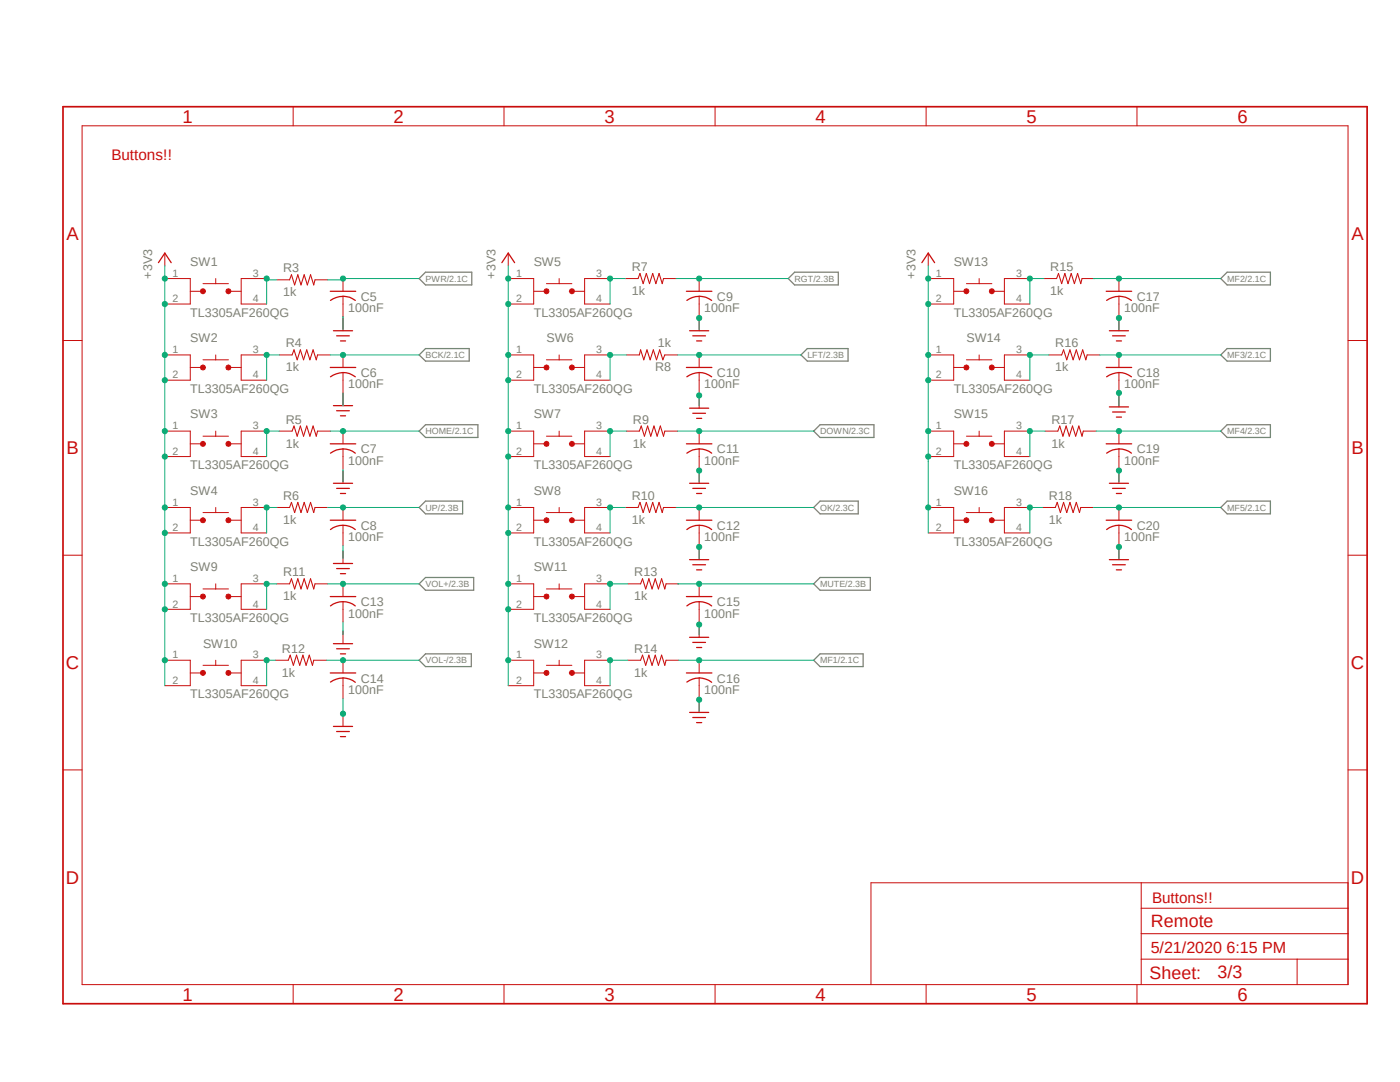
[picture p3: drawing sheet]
<svg xmlns="http://www.w3.org/2000/svg" width="279mm" height="216mm" viewBox="0 0 279 216" stroke-linecap="round" stroke-linejoin="round" font-family="sans-serif">
<path d="M12.1 21l261.1 179.8M273.2 21l-261.1 179.8" fill="none" stroke="#fff" stroke-width=".2"/>
<g fill="none" stroke="#7e8075" stroke-width=".25">
<path d="M84.9 54.3h9.2v2.6h-9.2l-1.2-1.3zM158.6 54.3h8.7v2.6h-8.7l-1.3-1.3zM244.9 54.3h8.6v2.6h-8.6l-1.3-1.3zM83.7 70.8l1.2-1.2h8.7v2.5h-8.7zM159.9 70.8l1.2-1.2h8.1v2.5h-8.1zM244.9 69.6h8.6v2.5h-8.6l-1.3-1.3zM83.7 86l1.2-1.2h10.5v2.5h-10.5zM163.7 84.8h10.7v2.5h-10.7l-1.3-1.3zM163.7 100h7.6v2.5h-7.6l-1.3-1.2zM244.9 84.8h8.6v2.5h-8.6l-1.3-1.3zM244.9 100h8.6v2.5h-8.6l-1.3-1.2zM83.7 101.3l1.2-1.3h7.4v2.5h-7.4z"/>
<path d="M84.9 115.2h9.6v2.6h-9.6l-1.2-1.3zM163.7 115.2h10v2.6h-10l-1.3-1.3zM84.9 130.5h9.2v2.5h-9.2l-1.2-1.3zM163.7 130.5h8.6v2.5h-8.6l-1.3-1.3z"/>
</g>
<path d="M38 58.1h2.5" fill="none" stroke="#c90d0c" stroke-width=".2"/>
<path d="M40.1 57.7l.4-.1 .4 .1 .1 .4-.1 .4-.4 .1-.4-.1-.1-.4z" fill-rule="evenodd" fill="#c90d0c"/>
<path d="M40.1 57.7l.4-.1 .4 .1 .1 .4-.1 .4-.4 .1-.4-.1-.1-.4zM45.6 58.1h2.5" fill="none" stroke="#c90d0c" stroke-width=".2"/>
<path d="M45.2 57.7l.4-.1 .3 .1 .2 .4-.2 .4-.3 .1-.4-.1-.1-.4z" fill-rule="evenodd" fill="#c90d0c"/>
<path d="M32.9 55.6h5.1v5.1h-5.1M40.5 56.6h5.1M43.1 55.6v1M45.2 57.7l.4-.1 .3 .1 .2 .4-.2 .4-.3 .1-.4-.1-.1-.4zM53.2 55.6h-5.1v5.1h5.1M38 73.3h2.5" fill="none" stroke="#c90d0c" stroke-width=".2"/>
<path d="M40.1 73l.4-.2 .4 .2 .1 .3-.1 .4-.4 .1-.4-.1-.1-.4z" fill-rule="evenodd" fill="#c90d0c"/>
<path d="M40.1 73l.4-.2 .4 .2 .1 .3-.1 .4-.4 .1-.4-.1-.1-.4zM45.6 73.3h2.5" fill="none" stroke="#c90d0c" stroke-width=".2"/>
<path d="M45.2 73l.4-.2 .3 .2 .2 .3-.2 .4-.3 .1-.4-.1-.1-.4z" fill-rule="evenodd" fill="#c90d0c"/>
<path d="M32.9 70.8h5.1v5.1h-5.1M40.5 71.8h5.1M43.1 70.8v1M45.2 73l.4-.2 .3 .2 .2 .3-.2 .4-.3 .1-.4-.1-.1-.4zM53.2 70.8h-5.1v5.1h5.1M38 88.6h2.5" fill="none" stroke="#c90d0c" stroke-width=".2"/>
<path d="M40.1 88.2l.4-.1 .4 .1 .1 .4-.1 .3-.4 .2-.4-.2-.1-.3z" fill-rule="evenodd" fill="#c90d0c"/>
<path d="M40.1 88.2l.4-.1 .4 .1 .1 .4-.1 .3-.4 .2-.4-.2-.1-.3zM45.6 88.6h2.5" fill="none" stroke="#c90d0c" stroke-width=".2"/>
<path d="M45.2 88.2l.4-.1 .3 .1 .2 .4-.2 .3-.3 .2-.4-.2-.1-.3z" fill-rule="evenodd" fill="#c90d0c"/>
<path d="M32.9 86h5.1v5.1h-5.1M40.5 87h5.1M43.1 86v1M45.2 88.2l.4-.1 .3 .1 .2 .4-.2 .3-.3 .2-.4-.2-.1-.3zM53.2 86h-5.1v5.1h5.1M38 103.8h2.5" fill="none" stroke="#c90d0c" stroke-width=".2"/>
<path d="M40.1 103.5l.4-.2 .4 .2 .1 .3-.1 .4-.4 .1-.4-.1-.1-.4z" fill-rule="evenodd" fill="#c90d0c"/>
<path d="M40.1 103.5l.4-.2 .4 .2 .1 .3-.1 .4-.4 .1-.4-.1-.1-.4zM45.6 103.8h2.5" fill="none" stroke="#c90d0c" stroke-width=".2"/>
<path d="M45.2 103.5l.4-.2 .3 .2 .2 .3-.2 .4-.3 .1-.4-.1-.1-.4z" fill-rule="evenodd" fill="#c90d0c"/>
<path d="M106.5 58.1h2.6M32.9 101.3h5.1v5h-5.1M40.5 102.3h5.1M43.1 101.3v1M45.2 103.5l.4-.2 .3 .2 .2 .3-.2 .4-.3 .1-.4-.1-.1-.4zM53.2 101.3h-5.1v5h5.1" fill="none" stroke="#c90d0c" stroke-width=".2"/>
<path d="M108.7 57.7l.4-.1 .3 .1 .2 .4-.2 .4-.3 .1-.4-.1-.2-.4z" fill-rule="evenodd" fill="#c90d0c"/>
<path d="M108.7 57.7l.4-.1 .3 .1 .2 .4-.2 .4-.3 .1-.4-.1-.2-.4zM114.1 58.1h2.6" fill="none" stroke="#c90d0c" stroke-width=".2"/>
<path d="M113.8 57.7l.3-.1 .4 .1 .1 .4-.1 .4-.4 .1-.3-.1-.2-.4z" fill-rule="evenodd" fill="#c90d0c"/>
<path d="M101.4 55.6h5.1v5.1h-5.1M109.1 56.6h5M111.6 55.6v1M113.8 57.7l.3-.1 .4 .1 .1 .4-.1 .4-.4 .1-.3-.1-.2-.4zM121.8 55.6h-5.1v5.1h5.1M106.5 73.3h2.6" fill="none" stroke="#c90d0c" stroke-width=".2"/>
<path d="M108.7 73l.4-.2 .3 .2 .2 .3-.2 .4-.3 .1-.4-.1-.2-.4z" fill-rule="evenodd" fill="#c90d0c"/>
<path d="M108.7 73l.4-.2 .3 .2 .2 .3-.2 .4-.3 .1-.4-.1-.2-.4zM114.1 73.3h2.6" fill="none" stroke="#c90d0c" stroke-width=".2"/>
<path d="M113.8 73l.3-.2 .4 .2 .1 .3-.1 .4-.4 .1-.3-.1-.2-.4z" fill-rule="evenodd" fill="#c90d0c"/>
<path d="M101.4 70.8h5.1v5.1h-5.1M109.1 71.8h5M111.6 70.8v1M113.8 73l.3-.2 .4 .2 .1 .3-.1 .4-.4 .1-.3-.1-.2-.4zM121.8 70.8h-5.1v5.1h5.1M106.5 88.6h2.6" fill="none" stroke="#c90d0c" stroke-width=".2"/>
<path d="M108.7 88.2l.4-.1 .3 .1 .2 .4-.2 .3-.3 .2-.4-.2-.2-.3z" fill-rule="evenodd" fill="#c90d0c"/>
<path d="M108.7 88.2l.4-.1 .3 .1 .2 .4-.2 .3-.3 .2-.4-.2-.2-.3zM114.1 88.6h2.6" fill="none" stroke="#c90d0c" stroke-width=".2"/>
<path d="M113.8 88.2l.3-.1 .4 .1 .1 .4-.1 .3-.4 .2-.3-.2-.2-.3z" fill-rule="evenodd" fill="#c90d0c"/>
<path d="M101.4 86h5.1v5.1h-5.1M109.1 87h5M111.6 86v1M113.8 88.2l.3-.1 .4 .1 .1 .4-.1 .3-.4 .2-.3-.2-.2-.3zM121.8 86h-5.1v5.1h5.1M106.5 103.8h2.6" fill="none" stroke="#c90d0c" stroke-width=".2"/>
<path d="M108.7 103.5l.4-.2 .3 .2 .2 .3-.2 .4-.3 .1-.4-.1-.2-.4z" fill-rule="evenodd" fill="#c90d0c"/>
<path d="M108.7 103.5l.4-.2 .3 .2 .2 .3-.2 .4-.3 .1-.4-.1-.2-.4zM114.1 103.8h2.6" fill="none" stroke="#c90d0c" stroke-width=".2"/>
<path d="M113.8 103.5l.3-.2 .4 .2 .1 .3-.1 .4-.4 .1-.3-.1-.2-.4z" fill-rule="evenodd" fill="#c90d0c"/>
<g fill="none" stroke="#c90d0c" stroke-width=".2">
<path d="M32.9 50.5v2.5M55.2 55.8h2.6M62.9 55.8h2.5M68.5 55.6v2.5M68.5 59.1v4.1M101.4 50.5v2.5M124.8 55.6h2.5M132.4 55.6h2.6M139.5 55.6v2.5M139.5 59.1v4.1M55.8 70.8h2.5M63.4 70.8h2.5"/>
<path d="M68.5 63.5v2.5M68.5 70.8v2.5M68.5 74.3v6.6M125.1 70.8h2.5M132.7 70.8h2.5M139.5 63.5v2.5M139.5 70.8v2.5M139.5 74.3v4.1M139.5 78.9v2.5M55.8 86h2.5M63.4 86h2.5M68.5 86v2.6"/>
<path d="M68.5 89.6v4M68.5 93.9v2.5M125.1 86h2.5M132.7 86h2.5M139.5 86v2.6M139.5 89.6v4M139.5 93.9v2.5M38 119h2.5M55.2 101.3h2.6M62.9 101.3h2.5M68.5 101.3v2.5M68.5 104.8v4.1"/>
<path d="M68.5 109.9v2.5M101.4 101.3h5.1v5h-5.1M109.1 102.3h5M111.6 101.3v1M113.8 103.5l.3-.2 .4 .2 .1 .3-.1 .4-.4 .1-.3-.1-.2-.4zM121.8 101.3h-5.1v5h5.1M124.8 101.3h2.5M132.4 101.3h2.6M139.5 101.3v2.5M139.5 104.8v4.1M139.5 109.1v2.6"/>
</g>
<g fill="none" stroke="#c90d0c" stroke-width=".25">
<path d="M31.6 52.4l1.3-1.9 1.3 1.9M65.9 58.1h5.1M68.5 59.1a3.8 3.8 0 0 1 2.4 .8M68.5 59.1a4.4 4.4 0 0 0-2.5 .8M100.2 52.4l1.2-1.9 1.3 1.9M137 58.1h5.1M139.5 59.1a4 4 0 0 1 2.5 .8M139.5 59.1a4.1 4.1 0 0 0-2.4 .8M65.9 73.3h5.1M66 75.2a4 4 0 0 1 4.9 0M66.5 66h3.9M67.2 67h2.5"/>
<path d="M67.9 68h1.1M137 73.3h5.1M137.1 75.2a4 4 0 0 1 4.9 0M137.6 66h3.8M138.3 67h2.5M139 68h1M65.9 88.6h5.1M66 90.4a4 4 0 0 1 4.9 0M66.5 80.9h3.9M66.5 96.4h3.9M67.2 82h2.5M67.2 97.5h2.5"/>
<path d="M67.9 83h1.1M67.9 98.5h1.1M137 88.6h5.1M137.1 90.4a4 4 0 0 1 4.9 0M137.6 96.4h3.8M137.6 81.4h3.8M138.3 97.5h2.5M138.3 82.5h2.5M139 98.5h1M139 83.5h1M65.9 103.8h5.1M66 105.7a4 4 0 0 1 4.9 0"/>
<path d="M66.5 112.4h3.9M67.2 113.5h2.5M67.9 114.5h1.1M137 103.8h5.1M137.1 105.7a4 4 0 0 1 4.9 0M137.6 111.7h3.8M138.3 112.7h2.5M139 113.7h1"/>
</g>
<path d="M57.8 55.8l.4-1 .6 2.1 .6-2.1 .7 2.1 .6-2.1 .6 2.1 .7-2.1 .6 2.1 .3-1.1M127.3 55.6l.4-1 .7 2 .6-2 .6 2 .7-2 .6 2 .6-2 .7 2 .2-1M58.3 70.8l.4-1 .6 2 .6-2 .7 2 .6-2 .6 2 .7-2 .6 2 .3-1M127.6 70.8l.2-1 .7 2 .6-2 .7 2 .6-2 .6 2 .7-2 .6 2 .4-1M58.3 86l.4-1 .6 2 .6-2 .7 2 .6-2 .6 2 .7-2 .6 2 .3-1M127.6 86l.4-1 .6 2 .6-2 .7 2 .6-2 .6 2 .7-2 .6 2 .3-1M57.8 101.3l.4-1.1 .6 2.1 .6-2.1 .7 2.1 .6-2.1 .6 2.1 .7-2.1 .6 2.1 .3-1M127.3 101.3l.4-1.1 .7 2.1 .6-2.1 .6 2.1 .7-2.1 .6 2.1 .6-2.1 .7 2.1 .2-1" fill="none" stroke="#c90d0c" stroke-width=".21"/>
<path d="M40.1 118.7l.4-.2 .4 .2 .1 .3-.1 .4-.4 .1-.4-.1-.1-.4z" fill-rule="evenodd" fill="#c90d0c"/>
<path d="M40.1 118.7l.4-.2 .4 .2 .1 .3-.1 .4-.4 .1-.4-.1-.1-.4zM45.6 119h2.5" fill="none" stroke="#c90d0c" stroke-width=".2"/>
<path d="M45.2 118.7l.4-.2 .3 .2 .2 .3-.2 .4-.3 .1-.4-.1-.1-.4z" fill-rule="evenodd" fill="#c90d0c"/>
<path d="M32.9 116.5h5.1v5.1h-5.1M40.5 117.5h5.1M43.1 116.5v1M45.2 118.7l.4-.2 .3 .2 .2 .3-.2 .4-.3 .1-.4-.1-.1-.4zM53.2 116.5h-5.1v5.1h5.1M38 134.3h2.5" fill="none" stroke="#c90d0c" stroke-width=".2"/>
<path d="M40.1 133.9l.4-.1 .4 .1 .1 .4-.1 .3-.4 .2-.4-.2-.1-.3z" fill-rule="evenodd" fill="#c90d0c"/>
<path d="M40.1 133.9l.4-.1 .4 .1 .1 .4-.1 .3-.4 .2-.4-.2-.1-.3zM45.6 134.3h2.5" fill="none" stroke="#c90d0c" stroke-width=".2"/>
<path d="M45.2 133.9l.4-.1 .3 .1 .2 .4-.2 .3-.3 .2-.4-.2-.1-.3z" fill-rule="evenodd" fill="#c90d0c"/>
<g fill="none" stroke="#c90d0c" stroke-width=".2">
<path d="M55.2 116.5h2.6M62.9 116.5h2.5M68.5 116.5v2.5M106.5 119h2.6M32.9 131.7h5.1v5.1h-5.1M40.5 132.8h5.1M43.1 131.7v1.1M45.2 133.9l.4-.1 .3 .1 .2 .4-.2 .3-.3 .2-.4-.2-.1-.3zM53.2 131.7h-5.1v5.1h5.1M55 131.7h2.5M62.6 131.7h2.6M68.5 120.1v4"/>
<path d="M68.5 125.9v2.5M68.5 131.7v2.6M68.5 135.3v4.1M68.5 142.4v2.5"/>
</g>
<path d="M57.8 116.5l.4-1 .6 2 .6-2 .7 2 .6-2 .6 2 .7-2 .6 2 .3-1M57.5 131.7l.4-1 .6 2.1 .7-2.1 .6 2.1 .7-2.1 .6 2.1 .6-2.1 .7 2.1 .2-1.1" fill="none" stroke="#c90d0c" stroke-width=".21"/>
<path d="M65.9 119h5.1M65.9 134.3h5.1M66 120.9a4 4 0 0 1 4.9 0M66.5 128.4h3.9M67.2 129.5h2.5M67.9 130.5h1.1M68.5 135.3a4.2 4.2 0 0 1 2.4 .8M68.5 135.3a4.4 4.4 0 0 0-2.5 .8M66.5 144.9h3.9M67.2 146h2.5M67.9 147h1.1" fill="none" stroke="#c90d0c" stroke-width=".25"/>
<path d="M108.7 118.7l.4-.2 .3 .2 .2 .3-.2 .4-.3 .1-.4-.1-.2-.4z" fill-rule="evenodd" fill="#c90d0c"/>
<path d="M108.7 118.7l.4-.2 .3 .2 .2 .3-.2 .4-.3 .1-.4-.1-.2-.4zM114.1 119h2.6" fill="none" stroke="#c90d0c" stroke-width=".2"/>
<path d="M113.8 118.7l.3-.2 .4 .2 .1 .3-.1 .4-.4 .1-.3-.1-.2-.4z" fill-rule="evenodd" fill="#c90d0c"/>
<path d="M101.4 116.5h5.1v5.1h-5.1M109.1 117.5h5M111.6 116.5v1M113.8 118.7l.3-.2 .4 .2 .1 .3-.1 .4-.4 .1-.3-.1-.2-.4zM121.8 116.5h-5.1v5.1h5.1M106.5 134.3h2.6" fill="none" stroke="#c90d0c" stroke-width=".2"/>
<path d="M108.7 133.9l.4-.1 .3 .1 .2 .4-.2 .3-.3 .2-.4-.2-.2-.3z" fill-rule="evenodd" fill="#c90d0c"/>
<path d="M108.7 133.9l.4-.1 .3 .1 .2 .4-.2 .3-.3 .2-.4-.2-.2-.3zM114.1 134.3h2.6" fill="none" stroke="#c90d0c" stroke-width=".2"/>
<path d="M113.8 133.9l.3-.1 .4 .1 .1 .4-.1 .3-.4 .2-.3-.2-.2-.3z" fill-rule="evenodd" fill="#c90d0c"/>
<g fill="none" stroke="#c90d0c" stroke-width=".2">
<path d="M16.4 25.1h252.6v171.4h-252.6zM58.5 21.3v3.8M100.6 21.3v3.8M142.7 21.3v3.8M184.8 21.3v3.8M226.9 21.3v3.8M185.3 50.5v2.5M190.3 58.1h2.6M12.6 67.9h3.8M269 67.9h3.8M12.6 110.8h3.8M125.3 116.5h2.5"/>
<path d="M132.9 116.5h2.6M139.5 116.5v2.5M269 110.8h3.8M101.4 131.7h5.1v5.1h-5.1M109.1 132.8h5M111.6 131.7v1.1M113.8 133.9l.3-.1 .4 .1 .1 .4-.1 .3-.4 .2-.3-.2-.2-.3zM121.8 131.7h-5.1v5.1h5.1M125.3 131.7h2.5M132.9 131.7h2.6M139.5 120.1v4M139.5 124.6v2.6"/>
<path d="M139.5 131.7v2.6M139.5 135.3v4.1M139.5 139.6v2.6M12.6 153.6h3.8M269 153.6h3.8M227.8 176.1v20.4M269 176.1h-95.2v20.4M58.5 196.5v3.8M100.6 196.5v3.8M142.7 196.5v3.8M184.8 196.5v3.8M226.9 196.5v3.8"/>
<path d="M227.8 191.4h41.2M227.8 186.3h41.2M227.8 181.2h41.2M258.9 191.4v5.1"/>
</g>
<path d="M127.8 116.5l.4-1 .7 2 .6-2 .6 2 .7-2 .6 2 .6-2 .7 2 .2-1M127.8 131.7l.4-1 .7 2.1 .6-2.1 .6 2.1 .7-2.1 .6 2.1 .6-2.1 .7 2.1 .2-1.1" fill="none" stroke="#c90d0c" stroke-width=".21"/>
<path d="M184 52.4l1.3-1.9 1.2 1.9M137 119h5.1M137 134.3h5.1M137.1 120.9a4 4 0 0 1 4.9 0M137.6 127.2h3.8M138.3 128.2h2.5M139 129.2h1M139.5 135.3a4.5 4.5 0 0 1 2.5 .8M139.5 135.3a4.1 4.1 0 0 0-2.4 .8M137.6 142.2h3.8M138.3 143.2h2.5M139 144.2h1" fill="none" stroke="#c90d0c" stroke-width=".25"/>
<path d="M12.6 21.3h260.2v179h-260.2z" fill="none" stroke="#c90d0c" stroke-width=".34"/>
<path d="M192.5 57.7l.4-.1 .3 .1 .2 .4-.2 .4-.3 .1-.4-.1-.1-.4z" fill-rule="evenodd" fill="#c90d0c"/>
<path d="M192.5 57.7l.4-.1 .3 .1 .2 .4-.2 .4-.3 .1-.4-.1-.1-.4zM198 58.1h2.4" fill="none" stroke="#c90d0c" stroke-width=".2"/>
<path d="M197.6 57.7l.4-.1 .3 .1 .2 .4-.2 .4-.3 .1-.4-.1-.2-.4z" fill-rule="evenodd" fill="#c90d0c"/>
<path d="M185.3 55.6h5v5.1h-5M192.9 56.6h5.1M195.4 55.6v1M197.6 57.7l.4-.1 .3 .1 .2 .4-.2 .4-.3 .1-.4-.1-.2-.4zM205.5 55.6h-5.1v5.1h5.1M190.3 73.3h2.6" fill="none" stroke="#c90d0c" stroke-width=".2"/>
<path d="M192.5 73l.4-.2 .3 .2 .2 .3-.2 .4-.3 .1-.4-.1-.1-.4z" fill-rule="evenodd" fill="#c90d0c"/>
<path d="M192.5 73l.4-.2 .3 .2 .2 .3-.2 .4-.3 .1-.4-.1-.1-.4zM198 73.3h2.4" fill="none" stroke="#c90d0c" stroke-width=".2"/>
<path d="M197.6 73l.4-.2 .3 .2 .2 .3-.2 .4-.3 .1-.4-.1-.2-.4z" fill-rule="evenodd" fill="#c90d0c"/>
<path d="M185.3 70.8h5v5.1h-5M192.9 71.8h5.1M195.4 70.8v1M197.6 73l.4-.2 .3 .2 .2 .3-.2 .4-.3 .1-.4-.1-.2-.4zM205.5 70.8h-5.1v5.1h5.1M190.3 88.6h2.6" fill="none" stroke="#c90d0c" stroke-width=".2"/>
<path d="M192.5 88.2l.4-.1 .3 .1 .2 .4-.2 .3-.3 .2-.4-.2-.1-.3z" fill-rule="evenodd" fill="#c90d0c"/>
<path d="M192.5 88.2l.4-.1 .3 .1 .2 .4-.2 .3-.3 .2-.4-.2-.1-.3zM198 88.6h2.4" fill="none" stroke="#c90d0c" stroke-width=".2"/>
<path d="M197.6 88.2l.4-.1 .3 .1 .2 .4-.2 .3-.3 .2-.4-.2-.2-.3z" fill-rule="evenodd" fill="#c90d0c"/>
<g fill="none" stroke="#c90d0c" stroke-width=".2">
<path d="M208.3 55.6h2.6M215.9 55.6h2.6M223.3 55.6v2.5M223.3 59.1v4.1M209.3 70.8h2.6M217 70.8h2.5M223.3 63.5v2.5M223.3 70.8v2.5M223.3 74.3v4.1M223.3 78.7v2.5M185.3 86h5v5.1h-5M192.9 87h5.1"/>
<path d="M195.4 86v1M197.6 88.2l.4-.1 .3 .1 .2 .4-.2 .3-.3 .2-.4-.2-.2-.3zM205.5 86h-5.1v5.1h5.1M208.6 86h2.5M216.2 86h2.5M223.3 86v2.6M223.3 89.6v4M223.3 93.9v2.5M190.3 103.8h2.6"/>
</g>
<path d="M210.9 55.6l.3-1 .7 2 .6-2 .6 2 .7-2 .6 2 .7-2 .6 2 .2-1M211.9 70.8l.4-1 .6 2 .6-2 .7 2 .6-2 .6 2 .7-2 .6 2 .3-1M211.1 86l.4-1 .6 2 .7-2 .6 2 .6-2 .7 2 .6-2 .6 2 .3-1" fill="none" stroke="#c90d0c" stroke-width=".21"/>
<g fill="none" stroke="#c90d0c" stroke-width=".25">
<path d="M220.8 58.1h5M223.3 59.1a4 4 0 0 1 2.5 .8M223.3 59.1a4.4 4.4 0 0 0-2.4 .8M220.8 73.3h5M220.9 75.2a4 4 0 0 1 4.9 0M221.4 66h3.8M222 67h2.6M222.8 68h1M220.8 88.6h5M220.9 90.4a4 4 0 0 1 4.9 0M221.4 81.2h3.8M221.4 96.4h3.8"/>
<path d="M222 82.2h2.6M222 97.5h2.6M222.8 83.2h1M222.8 98.5h1"/>
</g>
<path d="M192.5 103.5l.4-.2 .3 .2 .2 .3-.2 .4-.3 .1-.4-.1-.1-.4z" fill-rule="evenodd" fill="#c90d0c"/>
<path d="M192.5 103.5l.4-.2 .3 .2 .2 .3-.2 .4-.3 .1-.4-.1-.1-.4zM198 103.8h2.4" fill="none" stroke="#c90d0c" stroke-width=".2"/>
<path d="M197.6 103.5l.4-.2 .3 .2 .2 .3-.2 .4-.3 .1-.4-.1-.2-.4z" fill-rule="evenodd" fill="#c90d0c"/>
<path d="M185.3 101.3h5v5h-5M192.9 102.3h5.1M195.4 101.3v1M197.6 103.5l.4-.2 .3 .2 .2 .3-.2 .4-.3 .1-.4-.1-.2-.4zM205.5 101.3h-5.1v5h5.1M208.1 101.3h2.5M215.7 101.3h2.5M223.3 101.3v2.5M223.3 104.8v4.1M223.3 109.1v2.6" fill="none" stroke="#c90d0c" stroke-width=".2"/>
<path d="M210.6 101.3l.4-1.1 .6 2.1 .7-2.1 .6 2.1 .6-2.1 .7 2.1 .6-2.1 .6 2.1 .3-1" fill="none" stroke="#c90d0c" stroke-width=".21"/>
<path d="M220.8 103.8h5M220.9 105.7a4 4 0 0 1 4.9 0M221.4 111.7h3.8M222 112.7h2.6M222.8 113.7h1" fill="none" stroke="#c90d0c" stroke-width=".25"/>
<path d="M101.4 53v7.7" fill="none" stroke="#0dab76" stroke-width=".2"/>
<circle cx="101.4" cy="55.6" r=".51" fill="#0dab76"/>
<g fill="none" stroke="#0dab76" stroke-width=".2">
<path d="M101.4 60.7v10.1"/>
<circle cx="101.4" cy="55.6" r=".51"/>
</g>
<circle cx="101.4" cy="60.7" r=".51" fill="#0dab76"/>
<g fill="none" stroke="#0dab76" stroke-width=".2">
<path d="M101.4 70.8v5.1"/>
<circle cx="101.4" cy="60.7" r=".51"/>
</g>
<circle cx="101.4" cy="70.8" r=".51" fill="#0dab76"/>
<g fill="none" stroke="#0dab76" stroke-width=".2">
<path d="M101.4 75.9v10.1"/>
<circle cx="101.4" cy="70.8" r=".51"/>
</g>
<circle cx="101.4" cy="75.9" r=".51" fill="#0dab76"/>
<g fill="none" stroke="#0dab76" stroke-width=".2">
<path d="M101.4 86v5.1"/>
<circle cx="101.4" cy="75.9" r=".51"/>
</g>
<circle cx="101.4" cy="86" r=".51" fill="#0dab76"/>
<g fill="none" stroke="#0dab76" stroke-width=".2">
<path d="M101.4 91.1v10.2"/>
<circle cx="101.4" cy="86" r=".51"/>
</g>
<circle cx="101.4" cy="91.1" r=".51" fill="#0dab76"/>
<g fill="none" stroke="#0dab76" stroke-width=".2">
<path d="M101.4 101.3v5"/>
<circle cx="101.4" cy="91.1" r=".51"/>
</g>
<circle cx="101.4" cy="101.3" r=".51" fill="#0dab76"/>
<g fill="none" stroke="#0dab76" stroke-width=".2">
<path d="M101.4 106.3v10.2"/>
<circle cx="101.4" cy="101.3" r=".51"/>
</g>
<circle cx="101.4" cy="106.3" r=".51" fill="#0dab76"/>
<g fill="none" stroke="#0dab76" stroke-width=".2">
<path d="M101.4 116.5v5.1"/>
<circle cx="101.4" cy="106.3" r=".51"/>
</g>
<circle cx="101.4" cy="116.5" r=".51" fill="#0dab76"/>
<g fill="none" stroke="#0dab76" stroke-width=".2">
<path d="M101.4 121.6v10.1"/>
<circle cx="101.4" cy="116.5" r=".51"/>
</g>
<circle cx="101.4" cy="121.6" r=".51" fill="#0dab76"/>
<g fill="none" stroke="#0dab76" stroke-width=".2">
<path d="M101.4 131.7v5.1"/>
<circle cx="101.4" cy="121.6" r=".51"/>
</g>
<circle cx="101.4" cy="131.7" r=".51" fill="#0dab76"/>
<g fill="none" stroke="#0dab76" stroke-width=".2">
<path d="M32.9 55.6v15.2"/>
<circle cx="101.4" cy="131.7" r=".51"/>
</g>
<circle cx="32.9" cy="60.7" r=".51" fill="#0dab76"/>
<g fill="none" stroke="#0dab76" stroke-width=".2">
<path d="M32.9 70.8v5.1"/>
<circle cx="32.9" cy="60.7" r=".51"/>
</g>
<circle cx="32.9" cy="70.8" r=".51" fill="#0dab76"/>
<g fill="none" stroke="#0dab76" stroke-width=".2">
<path d="M32.9 75.9v10.1"/>
<circle cx="32.9" cy="70.8" r=".51"/>
</g>
<circle cx="32.9" cy="75.9" r=".51" fill="#0dab76"/>
<g fill="none" stroke="#0dab76" stroke-width=".2">
<path d="M32.9 86v5.1"/>
<circle cx="32.9" cy="75.9" r=".51"/>
</g>
<circle cx="32.9" cy="86" r=".51" fill="#0dab76"/>
<g fill="none" stroke="#0dab76" stroke-width=".2">
<path d="M32.9 91.1v10.2"/>
<circle cx="32.9" cy="86" r=".51"/>
</g>
<circle cx="32.9" cy="91.1" r=".51" fill="#0dab76"/>
<g fill="none" stroke="#0dab76" stroke-width=".2">
<path d="M32.9 101.3v5"/>
<circle cx="32.9" cy="91.1" r=".51"/>
</g>
<circle cx="32.9" cy="101.3" r=".51" fill="#0dab76"/>
<circle cx="32.9" cy="101.3" r=".51" fill="none" stroke="#0dab76" stroke-width=".2"/>
<circle cx="32.9" cy="55.6" r=".51" fill="#0dab76"/>
<g fill="none" stroke="#0dab76" stroke-width=".2">
<path d="M32.9 53v2.6M32.9 106.3v10.2"/>
<circle cx="32.9" cy="55.6" r=".51"/>
</g>
<circle cx="32.9" cy="106.3" r=".51" fill="#0dab76"/>
<g fill="none" stroke="#0dab76" stroke-width=".2">
<path d="M32.9 116.5v5.1"/>
<circle cx="32.9" cy="106.3" r=".51"/>
</g>
<circle cx="32.9" cy="116.5" r=".51" fill="#0dab76"/>
<g fill="none" stroke="#0dab76" stroke-width=".2">
<path d="M32.9 121.6v10.1"/>
<circle cx="32.9" cy="116.5" r=".51"/>
</g>
<circle cx="32.9" cy="121.6" r=".51" fill="#0dab76"/>
<g fill="none" stroke="#0dab76" stroke-width=".2">
<path d="M32.9 131.7v5.1"/>
<circle cx="32.9" cy="121.6" r=".51"/>
</g>
<circle cx="32.9" cy="131.7" r=".51" fill="#0dab76"/>
<g fill="none" stroke="#0dab76" stroke-width=".2">
<path d="M185.3 92.1v14.2"/>
<circle cx="32.9" cy="131.7" r=".51"/>
</g>
<circle cx="185.2" cy="101.3" r=".51" fill="#0dab76"/>
<g fill="none" stroke="#0dab76" stroke-width=".2">
<path d="M185.3 53v17.8"/>
<circle cx="185.2" cy="101.3" r=".51"/>
</g>
<circle cx="185.2" cy="60.7" r=".51" fill="#0dab76"/>
<circle cx="185.2" cy="60.7" r=".51" fill="none" stroke="#0dab76" stroke-width=".2"/>
<circle cx="185.2" cy="55.6" r=".51" fill="#0dab76"/>
<g fill="none" stroke="#0dab76" stroke-width=".2">
<path d="M185.3 70.8v15.2"/>
<circle cx="185.2" cy="55.6" r=".51"/>
</g>
<circle cx="185.2" cy="75.9" r=".51" fill="#0dab76"/>
<circle cx="185.2" cy="75.9" r=".51" fill="none" stroke="#0dab76" stroke-width=".2"/>
<circle cx="185.2" cy="70.8" r=".51" fill="#0dab76"/>
<g fill="none" stroke="#0dab76" stroke-width=".2">
<path d="M185.3 86v5.1"/>
<circle cx="185.2" cy="70.8" r=".51"/>
</g>
<circle cx="185.2" cy="86" r=".51" fill="#0dab76"/>
<g fill="none" stroke="#0dab76" stroke-width=".2">
<path d="M185.3 91.1v1"/>
<circle cx="185.2" cy="86" r=".51"/>
</g>
<circle cx="185.2" cy="91.1" r=".51" fill="#0dab76"/>
<g fill="none" stroke="#0dab76" stroke-width=".2">
<path d="M68.5 63.2v2.5M68.5 78.4v2.5M139.5 63.2v2.5M68.5 93.6v2.6M68.5 108.9v2.5"/>
<circle cx="185.2" cy="91.1" r=".51"/>
</g>
<circle cx="139.5" cy="63.5" r=".51" fill="#0dab76"/>
<g fill="none" stroke="#0dab76" stroke-width=".2">
<path d="M139.5 78.4v2.5"/>
<circle cx="139.5" cy="63.5" r=".51"/>
</g>
<circle cx="139.5" cy="78.9" r=".51" fill="#0dab76"/>
<g fill="none" stroke="#0dab76" stroke-width=".2">
<path d="M139.5 93.6v2.6"/>
<circle cx="139.5" cy="78.9" r=".51"/>
</g>
<circle cx="139.5" cy="93.9" r=".51" fill="#0dab76"/>
<g fill="none" stroke="#0dab76" stroke-width=".2">
<path d="M139.5 108.9v2.5"/>
<circle cx="139.5" cy="93.9" r=".51"/>
</g>
<circle cx="139.5" cy="109.1" r=".51" fill="#0dab76"/>
<g fill="none" stroke="#0dab76" stroke-width=".2">
<path d="M68.5 124.1v2.6M68.5 139.4v3"/>
<circle cx="139.5" cy="109.1" r=".51"/>
</g>
<circle cx="68.4" cy="142.4" r=".51" fill="#0dab76"/>
<g fill="none" stroke="#0dab76" stroke-width=".2">
<path d="M139.5 124.1v2.6"/>
<circle cx="68.4" cy="142.4" r=".51"/>
</g>
<circle cx="139.5" cy="124.6" r=".51" fill="#0dab76"/>
<g fill="none" stroke="#0dab76" stroke-width=".2">
<path d="M139.5 139.4v2.5"/>
<circle cx="139.5" cy="124.6" r=".51"/>
</g>
<circle cx="139.5" cy="139.6" r=".51" fill="#0dab76"/>
<g fill="none" stroke="#0dab76" stroke-width=".2">
<path d="M223.3 63.2v2.5"/>
<circle cx="139.5" cy="139.6" r=".51"/>
</g>
<circle cx="223.3" cy="63.5" r=".51" fill="#0dab76"/>
<g fill="none" stroke="#0dab76" stroke-width=".2">
<path d="M223.3 78.4v2.5"/>
<circle cx="223.3" cy="63.5" r=".51"/>
</g>
<circle cx="223.3" cy="78.4" r=".51" fill="#0dab76"/>
<g fill="none" stroke="#0dab76" stroke-width=".2">
<path d="M223.3 93.6v2.6"/>
<circle cx="223.3" cy="78.4" r=".51"/>
</g>
<circle cx="223.3" cy="93.9" r=".51" fill="#0dab76"/>
<g fill="none" stroke="#0dab76" stroke-width=".2">
<path d="M223.3 108.9v2.5"/>
<circle cx="223.3" cy="93.9" r=".51"/>
</g>
<circle cx="223.3" cy="109.1" r=".51" fill="#0dab76"/>
<g fill="none" stroke="#0dab76" stroke-width=".2">
<path d="M135.5 131.7h26.9"/>
<circle cx="223.3" cy="109.1" r=".51"/>
</g>
<circle cx="139.5" cy="131.7" r=".51" fill="#0dab76"/>
<g fill="none" stroke="#0dab76" stroke-width=".2">
<path d="M83.7 55.6h-15.2v.2h-3.1"/>
<circle cx="139.5" cy="131.7" r=".51"/>
</g>
<circle cx="68.4" cy="55.6" r=".51" fill="#0dab76"/>
<g fill="none" stroke="#0dab76" stroke-width=".2">
<path d="M65.9 70.8h17.8"/>
<circle cx="68.4" cy="55.6" r=".51"/>
</g>
<circle cx="68.4" cy="70.8" r=".51" fill="#0dab76"/>
<g fill="none" stroke="#0dab76" stroke-width=".2">
<path d="M65.9 86h17.8"/>
<circle cx="68.4" cy="70.8" r=".51"/>
</g>
<circle cx="68.4" cy="86" r=".51" fill="#0dab76"/>
<g fill="none" stroke="#0dab76" stroke-width=".2">
<path d="M65.4 101.3h18.3"/>
<circle cx="68.4" cy="86" r=".51"/>
</g>
<circle cx="68.4" cy="101.3" r=".51" fill="#0dab76"/>
<g fill="none" stroke="#0dab76" stroke-width=".2">
<path d="M135 55.6h22.3"/>
<circle cx="68.4" cy="101.3" r=".51"/>
</g>
<circle cx="139.5" cy="55.6" r=".51" fill="#0dab76"/>
<g fill="none" stroke="#0dab76" stroke-width=".2">
<path d="M135.2 70.8h24.7"/>
<circle cx="139.5" cy="55.6" r=".51"/>
</g>
<circle cx="139.5" cy="70.8" r=".51" fill="#0dab76"/>
<g fill="none" stroke="#0dab76" stroke-width=".2">
<path d="M65.4 116.5h18.3"/>
<circle cx="139.5" cy="70.8" r=".51"/>
</g>
<circle cx="68.4" cy="116.5" r=".51" fill="#0dab76"/>
<g fill="none" stroke="#0dab76" stroke-width=".2">
<path d="M65.2 131.7h18.5"/>
<circle cx="68.4" cy="116.5" r=".51"/>
</g>
<circle cx="68.4" cy="131.7" r=".51" fill="#0dab76"/>
<g fill="none" stroke="#0dab76" stroke-width=".2">
<path d="M135.2 116.5h27.2"/>
<circle cx="68.4" cy="131.7" r=".51"/>
</g>
<circle cx="139.5" cy="116.5" r=".51" fill="#0dab76"/>
<g fill="none" stroke="#0dab76" stroke-width=".2">
<path d="M135.2 86h27.2"/>
<circle cx="139.5" cy="116.5" r=".51"/>
</g>
<circle cx="139.5" cy="86" r=".51" fill="#0dab76"/>
<g fill="none" stroke="#0dab76" stroke-width=".2">
<path d="M135 101.3h27.4"/>
<circle cx="139.5" cy="86" r=".51"/>
</g>
<circle cx="139.5" cy="101.3" r=".51" fill="#0dab76"/>
<g fill="none" stroke="#0dab76" stroke-width=".2">
<path d="M219.5 70.8h24.1"/>
<circle cx="139.5" cy="101.3" r=".51"/>
</g>
<circle cx="223.3" cy="70.8" r=".51" fill="#0dab76"/>
<g fill="none" stroke="#0dab76" stroke-width=".2">
<path d="M218.2 55.6h25.4"/>
<circle cx="223.3" cy="70.8" r=".51"/>
</g>
<circle cx="223.3" cy="55.6" r=".51" fill="#0dab76"/>
<g fill="none" stroke="#0dab76" stroke-width=".2">
<path d="M218.7 86h24.9"/>
<circle cx="223.3" cy="55.6" r=".51"/>
</g>
<circle cx="223.3" cy="86" r=".51" fill="#0dab76"/>
<g fill="none" stroke="#0dab76" stroke-width=".2">
<path d="M218.2 101.3h25.4"/>
<circle cx="223.3" cy="86" r=".51"/>
</g>
<circle cx="223.3" cy="101.3" r=".51" fill="#0dab76"/>
<g fill="none" stroke="#0dab76" stroke-width=".2">
<path d="M53.2 55.6v5.1M53.2 55.8h2"/>
<circle cx="223.3" cy="101.3" r=".51"/>
</g>
<circle cx="53.2" cy="55.6" r=".51" fill="#0dab76"/>
<g fill="none" stroke="#0dab76" stroke-width=".2">
<path d="M55.8 70.8h-2.6v5.1"/>
<circle cx="53.2" cy="55.6" r=".51"/>
</g>
<circle cx="53.2" cy="70.8" r=".51" fill="#0dab76"/>
<g fill="none" stroke="#0dab76" stroke-width=".2">
<path d="M55.8 86h-2.6v5.1"/>
<circle cx="53.2" cy="70.8" r=".51"/>
</g>
<circle cx="53.2" cy="86" r=".51" fill="#0dab76"/>
<g fill="none" stroke="#0dab76" stroke-width=".2">
<path d="M55.2 101.3h-2v5"/>
<circle cx="53.2" cy="86" r=".51"/>
</g>
<circle cx="53.2" cy="101.3" r=".51" fill="#0dab76"/>
<g fill="none" stroke="#0dab76" stroke-width=".2">
<path d="M55.2 116.5h-2v5.1"/>
<circle cx="53.2" cy="101.3" r=".51"/>
</g>
<circle cx="53.2" cy="116.5" r=".51" fill="#0dab76"/>
<g fill="none" stroke="#0dab76" stroke-width=".2">
<path d="M55 131.7h-1.8v5.1"/>
<circle cx="53.2" cy="116.5" r=".51"/>
</g>
<circle cx="53.2" cy="131.7" r=".51" fill="#0dab76"/>
<g fill="none" stroke="#0dab76" stroke-width=".2">
<path d="M124.8 55.6h-3v5.1"/>
<circle cx="53.2" cy="131.7" r=".51"/>
</g>
<circle cx="121.7" cy="55.6" r=".51" fill="#0dab76"/>
<g fill="none" stroke="#0dab76" stroke-width=".2">
<path d="M125.1 70.8h-3.3v5.1"/>
<circle cx="121.7" cy="55.6" r=".51"/>
</g>
<circle cx="121.7" cy="70.8" r=".51" fill="#0dab76"/>
<g fill="none" stroke="#0dab76" stroke-width=".2">
<path d="M125.1 86h-3.3v5.1"/>
<circle cx="121.7" cy="70.8" r=".51"/>
</g>
<circle cx="121.7" cy="86" r=".51" fill="#0dab76"/>
<g fill="none" stroke="#0dab76" stroke-width=".2">
<path d="M124.8 101.3h-3v5"/>
<circle cx="121.7" cy="86" r=".51"/>
</g>
<circle cx="121.7" cy="101.3" r=".51" fill="#0dab76"/>
<g fill="none" stroke="#0dab76" stroke-width=".2">
<path d="M125.3 116.5h-3.5v5.1"/>
<circle cx="121.7" cy="101.3" r=".51"/>
</g>
<circle cx="121.7" cy="116.5" r=".51" fill="#0dab76"/>
<g fill="none" stroke="#0dab76" stroke-width=".2">
<path d="M125.3 131.7h-3.5v5.1"/>
<circle cx="121.7" cy="116.5" r=".51"/>
</g>
<circle cx="121.7" cy="131.7" r=".51" fill="#0dab76"/>
<g fill="none" stroke="#0dab76" stroke-width=".2">
<path d="M208.3 55.6h-2.8v5.1"/>
<circle cx="121.7" cy="131.7" r=".51"/>
</g>
<circle cx="205.5" cy="55.6" r=".51" fill="#0dab76"/>
<g fill="none" stroke="#0dab76" stroke-width=".2">
<path d="M209.3 70.8h-3.8v5.1"/>
<circle cx="205.5" cy="55.6" r=".51"/>
</g>
<circle cx="205.5" cy="70.8" r=".51" fill="#0dab76"/>
<g fill="none" stroke="#0dab76" stroke-width=".2">
<path d="M205.5 86h3.1"/>
<circle cx="205.5" cy="70.8" r=".51"/>
</g>
<circle cx="205.5" cy="86" r=".51" fill="#0dab76"/>
<g fill="none" stroke="#0dab76" stroke-width=".2">
<path d="M205.5 86v5.1M205.5 101.3h2.6"/>
<circle cx="205.5" cy="86" r=".51"/>
</g>
<circle cx="205.5" cy="101.3" r=".51" fill="#0dab76"/>
<g fill="none" stroke="#0dab76" stroke-width=".2">
<path d="M205.5 101.3v5"/>
<circle cx="205.5" cy="101.3" r=".51"/>
</g>
<g font-size="3.7" fill="#c90d0c">
<text x="36.4" y="24.5">1</text>
<text x="78.5" y="24.5">2</text>
<text x="120.6" y="24.5">3</text>
<text x="162.7" y="24.5">4</text>
<text x="204.8" y="24.5">5</text>
<text x="247" y="24.5">6</text>
<text x="13.3" y="47.8">A</text>
<text x="269.7" y="47.8">A</text>
<text x="13.3" y="90.7">B</text>
<text x="269.7" y="90.7">B</text>
<text x="13.2" y="133.5">C</text>
<text x="269.6" y="133.5">C</text>
<text x="13.2" y="176.4">D</text>
<text x="269.6" y="176.4">D</text>
<text x="36.4" y="199.7">1</text>
<text x="78.5" y="199.7">2</text>
<text x="120.6" y="199.7">3</text>
<text x="162.7" y="199.7">4</text>
<text x="204.8" y="199.7">5</text>
<text x="247" y="199.7">6</text>
</g>
<g font-size="3.6" fill="#c90d0c">
<text x="229.7" y="185">Remote</text>
<text x="229.4" y="195.3">Sheet:</text>
<text x="243" y="195.2">3/3</text>
</g>
<text font-size="3.2" fill="#c90d0c" x="229.7" y="190.1">5/21/2020 6:15 PM</text>
<g font-size="3" fill="#c90d0c">
<text x="22.2" y="32">Buttons!!</text>
<text x="229.9" y="180.2">Buttons!!</text>
</g>
<g font-size="2.5" fill="#7e8075">
<text x="38" y="53">SW1</text>
<text x="106.5" y="53">SW5</text>
<text x="190.3" y="53">SW13</text>
<text x="30.4" y="55.6" transform="rotate(-90 30.4 55.6)">+3V3</text>
<text x="56.5" y="59.1">1k</text>
<text x="56.5" y="54.3">R3</text>
<text x="98.9" y="55.6" transform="rotate(-90 98.9 55.6)">+3V3</text>
<text x="126.1" y="58.9">1k</text>
<text x="126.1" y="54.1">R7</text>
<text x="182.7" y="55.6" transform="rotate(-90 182.7 55.6)">+3V3</text>
<text x="209.6" y="58.9">1k</text>
<text x="209.6" y="54.1">R15</text>
<text x="38" y="63.2">TL3305AF260QG</text>
<text x="69.5" y="62.3">100nF</text>
<text x="72" y="60">C5</text>
<text x="106.5" y="63.2">TL3305AF260QG</text>
<text x="140.5" y="62.3">100nF</text>
<text x="143.1" y="60">C9</text>
<text x="190.3" y="63.2">TL3305AF260QG</text>
<text x="224.3" y="62.3">100nF</text>
<text x="226.9" y="60">C17</text>
<text x="38" y="68.3">SW2</text>
<text x="57" y="69.3">R4</text>
<text x="109.1" y="68.3">SW6</text>
<text x="131.3" y="69.3">1k</text>
<text x="192.9" y="68.3">SW14</text>
<text x="210.6" y="69.3">R16</text>
<text x="57" y="74.1">1k</text>
<text x="69.5" y="77.5">100nF</text>
<text x="72" y="75.2">C6</text>
<text x="130.7" y="74.1">R8</text>
<text x="140.5" y="77.5">100nF</text>
<text x="143.1" y="75.2">C10</text>
<text x="210.6" y="74.1">1k</text>
<text x="224.3" y="77.5">100nF</text>
<text x="226.9" y="75.2">C18</text>
<text x="38" y="78.4">TL3305AF260QG</text>
<text x="38" y="83.5">SW3</text>
<text x="106.5" y="78.4">TL3305AF260QG</text>
<text x="106.5" y="83.5">SW7</text>
<text x="190.3" y="78.4">TL3305AF260QG</text>
<text x="190.3" y="83.5">SW15</text>
<text x="57" y="89.3">1k</text>
<text x="57" y="84.5">R5</text>
<text x="126.3" y="89.3">1k</text>
<text x="126.3" y="84.5">R9</text>
<text x="209.8" y="89.3">1k</text>
<text x="209.8" y="84.5">R17</text>
<text x="38" y="93.6">TL3305AF260QG</text>
<text x="69.5" y="92.8">100nF</text>
<text x="72" y="90.5">C7</text>
<text x="106.5" y="93.6">TL3305AF260QG</text>
<text x="140.5" y="92.8">100nF</text>
<text x="143.1" y="90.5">C11</text>
<text x="190.3" y="93.6">TL3305AF260QG</text>
<text x="224.3" y="92.8">100nF</text>
<text x="226.9" y="90.5">C19</text>
<text x="38" y="98.7">SW4</text>
<text x="56.5" y="99.8">R6</text>
<text x="106.5" y="98.7">SW8</text>
<text x="126.1" y="99.8">R10</text>
<text x="190.3" y="98.7">SW16</text>
<text x="209.3" y="99.8">R18</text>
<text x="56.5" y="104.6">1k</text>
<text x="69.5" y="108">100nF</text>
<text x="72" y="105.7">C8</text>
<text x="126.1" y="104.6">1k</text>
<text x="140.5" y="108">100nF</text>
<text x="143.1" y="105.7">C12</text>
<text x="209.3" y="104.6">1k</text>
<text x="224.3" y="108">100nF</text>
<text x="226.9" y="105.7">C20</text>
<text x="38" y="108.9">TL3305AF260QG</text>
<text x="38" y="114">SW9</text>
<text x="106.5" y="108.9">TL3305AF260QG</text>
<text x="106.5" y="114">SW11</text>
<text x="190.3" y="108.9">TL3305AF260QG</text>
<text x="56.5" y="119.8">1k</text>
<text x="56.5" y="115">R11</text>
<text x="126.6" y="119.8">1k</text>
<text x="126.6" y="115">R13</text>
<text x="38" y="124.1">TL3305AF260QG</text>
<text x="69.5" y="123.2">100nF</text>
<text x="72" y="120.9">C13</text>
<text x="106.5" y="124.1">TL3305AF260QG</text>
<text x="140.5" y="123.2">100nF</text>
<text x="143.1" y="120.9">C15</text>
<text x="40.5" y="129.2">SW10</text>
<text x="56.3" y="130.2">R12</text>
<text x="106.5" y="129.2">SW12</text>
<text x="126.6" y="130.2">R14</text>
<text x="56.3" y="135">1k</text>
<text x="72" y="136.2">C14</text>
<text x="126.6" y="135">1k</text>
<text x="143.1" y="136.2">C16</text>
<text x="38" y="139.4">TL3305AF260QG</text>
<text x="69.5" y="138.5">100nF</text>
<text x="106.5" y="139.4">TL3305AF260QG</text>
<text x="140.5" y="138.5">100nF</text>
</g>
<g font-size="2.1" fill="#7e8075">
<text x="34.5" y="55.2">1</text>
<text x="50.5" y="55.2">3</text>
<text x="103" y="55.2">1</text>
<text x="119" y="55.2">3</text>
<text x="186.8" y="55.2">1</text>
<text x="202.8" y="55.2">3</text>
<text x="34.5" y="60.3">2</text>
<text x="50.5" y="60.3">4</text>
<text x="103" y="60.3">2</text>
<text x="119" y="60.3">4</text>
<text x="186.8" y="60.3">2</text>
<text x="202.8" y="60.3">4</text>
<text x="34.5" y="70.4">1</text>
<text x="50.5" y="70.4">3</text>
<text x="103" y="70.4">1</text>
<text x="119" y="70.4">3</text>
<text x="186.8" y="70.4">1</text>
<text x="202.8" y="70.4">3</text>
<text x="34.5" y="75.5">2</text>
<text x="50.5" y="75.5">4</text>
<text x="103" y="75.5">2</text>
<text x="119" y="75.5">4</text>
<text x="186.8" y="75.5">2</text>
<text x="202.8" y="75.5">4</text>
<text x="34.5" y="85.7">1</text>
<text x="50.5" y="85.7">3</text>
<text x="103" y="85.7">1</text>
<text x="119" y="85.7">3</text>
<text x="186.8" y="85.7">1</text>
<text x="202.8" y="85.7">3</text>
<text x="34.5" y="90.8">2</text>
<text x="50.5" y="90.8">4</text>
<text x="103" y="90.8">2</text>
<text x="119" y="90.8">4</text>
<text x="186.8" y="90.8">2</text>
<text x="202.8" y="90.8">4</text>
<text x="34.5" y="100.9">1</text>
<text x="50.5" y="100.9">3</text>
<text x="103" y="100.9">1</text>
<text x="119" y="100.9">3</text>
<text x="186.8" y="100.9">1</text>
<text x="202.8" y="100.9">3</text>
<text x="34.5" y="106">2</text>
<text x="50.5" y="106">4</text>
<text x="103" y="106">2</text>
<text x="119" y="106">4</text>
<text x="186.8" y="106">2</text>
<text x="202.8" y="106">4</text>
<text x="34.5" y="116.2">1</text>
<text x="50.5" y="116.2">3</text>
<text x="103" y="116.2">1</text>
<text x="119" y="116.2">3</text>
<text x="34.5" y="121.2">2</text>
<text x="50.5" y="121.2">4</text>
<text x="103" y="121.2">2</text>
<text x="119" y="121.2">4</text>
<text x="34.5" y="131.4">1</text>
<text x="50.5" y="131.4">3</text>
<text x="103" y="131.4">1</text>
<text x="119" y="131.4">3</text>
<text x="34.5" y="136.4">2</text>
<text x="50.5" y="136.4">4</text>
<text x="103" y="136.4">2</text>
<text x="119" y="136.4">4</text>
</g>
<g font-size="1.8" fill="#7e8075">
<text x="84.9" y="56.2">PWR/2.1C</text>
<text x="158.6" y="56.2">RGT/2.3B</text>
<text x="244.9" y="56.2">MF2/2.1C</text>
<text x="84.9" y="71.5">BCK/2.1C</text>
<text x="161.1" y="71.5">LFT/2.3B</text>
<text x="244.9" y="71.5">MF3/2.1C</text>
<text x="84.9" y="86.7">HOME/2.1C</text>
<text x="163.7" y="86.7">DOWN/2.3C</text>
<text x="244.9" y="86.7">MF4/2.3C</text>
<text x="84.9" y="101.9">UP/2.3B</text>
<text x="163.7" y="101.9">OK/2.3C</text>
<text x="244.9" y="101.9">MF5/2.1C</text>
<text x="84.9" y="117.1">VOL+/2.3B</text>
<text x="163.7" y="117.1">MUTE/2.3B</text>
<text x="84.9" y="132.4">VOL-/2.3B</text>
<text x="163.7" y="132.4">MF1/2.1C</text>
</g>
</svg>
